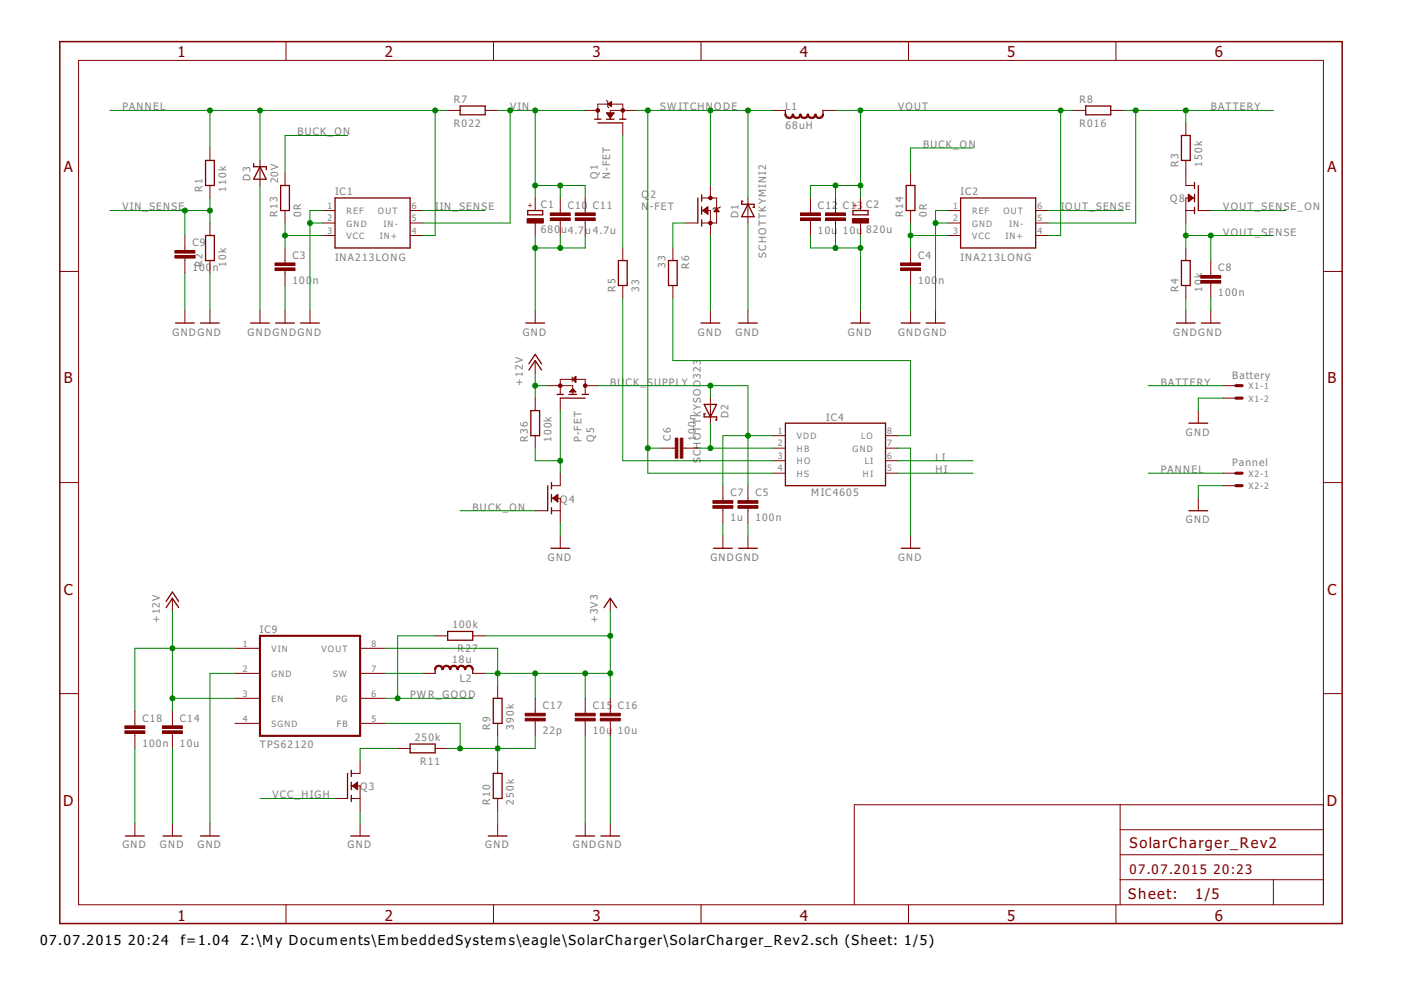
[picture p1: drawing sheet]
<svg xmlns="http://www.w3.org/2000/svg" width="297mm" height="210mm" viewBox="0 0 297 210" stroke-linecap="round" stroke-linejoin="round" font-family="sans-serif">
<g fill="none" stroke="#800000" stroke-width=".21">
<path d="M16.7 12.8h263.9v179h-263.9zM60.6 8.8v4M104.6 8.8v4M148.6 8.8v4M192.6 8.8v4M236.6 8.8v4M44.5 31.4v2.6M44.5 39.3v2.7M55.1 34v5.3M60.4 36.7v2.6M94.9 23.4h2.7M102.9 23.4h2.6"/>
<path d="M124.1 23.4h2.6M126.7 25.3v-3.2h5.3v3.2M128.6 21.3l.3 .2v1.1l.2 .3M128.6 23.9h1.6l-.8 1.1zM128.7 24.1h1.4M128.8 24.2h1.2M128.9 22.1l.8-.6v1.1zM128.9 22.1h.8M128.9 24.3h1M129 22.2h.7M129 24.5h.8M129.1 21.9h.6"/>
<path d="M129.1 24.6h.6M129.2 24.7h.4M129.2 22.3h.5M129.3 21.8h.4M129.3 24.8h.2M129.4 25h.1M129.4 22.4h.3M129.5 21.7h.2M129.6 22.6h.1M132 26.1v2.6M134.7 23.4h-5.3v1.9M150.6 39.3v2.7"/>
<path d="M163.9 23.4h2.6M174.5 23.4h2.6M193.1 36.7v2.6M227.5 23.4h2.7M235.5 23.4h2.6M251.4 26.1v2.6M251.4 34v5.3h1.9M12.7 57.6h4M39.2 49.9v3.2M39.2 54.7v3.2M44.5 47.3v2.6M44.5 55.2v2.7"/>
<path d="M60.4 44.6v2.7M60.4 52.6v3.2M60.4 57.4v3.1M68.4 44.6h2.6M68.4 47.3h2.6M68.4 49.9h2.6M87 44.6h2.6M87 47.3h2.6M87 49.9h2.6M113.5 42v2.6M113.5 47.3v2.6M118.8 42v3.2"/>
<path d="M118.8 46.8v3.1M124.1 42v3.2M124.1 46.8v3.1M132 52.6v2.6M142.7 52.6v2.6M145.3 47.3h2.7M148.8 44.6h1.8v5.3M148.8 42h3.1v5.3h-3.1M149 44.6l1.1-.8v1.6zM149.1 44.6h1M149.1 44.7h1M149.2 44.5h.9"/>
<path d="M149.3 44.9h.8M149.4 44.3h.7M149.5 45h.6M149.6 44.2h.5M149.6 45.1h.5M149.7 44.1h.4M149.8 45.2h.3M149.9 44h.2M150 45.4h.1M151.4 44.9h1M151.5 44.7h.9M151.6 44.6h.7"/>
<path d="M151.7 44.5h.5M151.8 44.3h.3M151.9 44.2h.1M151.9 44.1l.6 .8h-1.1zM152.7 43.8l-.2 .3h-1.1l-.2 .3M158.6 42v5.3M171.8 42v3.2M171.8 46.8v3.1M177.1 42v3.2M177.1 46.8v3.1M182.4 42v2.6M182.4 47.3v2.6"/>
<path d="M193.1 44.6v2.7M193.1 52.6v3.2M193.1 57.4v3.1M201 44.6h2.7M201 47.3h2.7M201 49.9h2.7M219.6 44.6h2.6M219.6 47.3h2.6M219.6 49.9h2.6M251.4 44.6h1.9M251.4 52.6v2.6M251.9 41.2l1.1 .8-1.1 .8z"/>
<path d="M251.9 42.7h.2M251.9 42.6h.3M251.9 42.4h.5M251.9 42.3h.7M251.9 42.2h.8M251.9 42.1h1M251.9 41.9h1M251.9 41.8h.9M251.9 41.7h.7M251.9 41.6h.5M251.9 41.4h.3M251.9 41.3h.2"/>
<path d="M253.3 42h-1.9v5.3M254.1 44.6h2.6M256.7 55.2v3.2M280.6 57.6h4M39.2 65.8v2.7M44.5 65.8v2.7M55.1 65.8v2.7M60.4 65.8v2.7M65.7 65.8v2.7M113.5 65.8v2.7M113.5 76.5v2.6M121.3 79.9v1.1"/>
<path d="M122 79.9h.1M132 60.5v2.7M142.7 60.5v2.7M150.6 65.8v2.7M158.6 65.8v2.7M182.4 65.8v2.7M193.1 65.8v2.7M198.4 65.8v2.7M251.4 60.5v2.7M251.4 65.8v2.7M256.7 60v3.2M256.7 65.8v2.7"/>
<path d="M113.5 84.4v2.7M113.5 92.4v2.6M116.1 81.8h5.3v1.8M118.8 83.6v-3.2h5.3v3.2M118.8 84.4v2.7M120.8 83.1l.6-.7 .7 .7zM120.9 83h1.1M121.1 82.8h.7M121.2 82.7h.5M121.3 82.6h.3M121.4 80.4l.7-.6v1.3zM121.4 82.4h.1"/>
<path d="M121.5 80.5h.6M121.6 80.3h.5M121.6 80.6h.5M121.7 80.1h.4M121.8 80.8h.3M121.9 80h.2M121.9 80.9h.2M122 81h.1M124.1 81.8h2.6M140 95h3.2M144.8 95h3.2M150.6 84.4v5.3"/>
<path d="M163.9 95h2.6M163.9 92.4h2.6M163.9 97.7h2.6M187.7 95h2.7M187.7 92.4h2.7M187.7 97.7h2.7M254.1 87.1v2.6M259.4 81.8h2.6M259.4 84.4h2.6M12.7 102.3h4M113.5 108.3h2.6M116.9 105.6h1.9v5.3"/>
<path d="M116.9 108.3h1.9M117.2 105.6l1.1-.8v1.6zM117.3 105.7h1M117.4 105.5h.9M117.5 105.9h.8M117.6 105.4h.7M117.7 106h.6M117.7 105.2h.6M117.9 106.1h.4M117.9 105.1h.4M118 106.3h.3M118.1 105h.2"/>
<path d="M118.2 106.4h.1M118.2 104.9h.1M118.8 100.3v2.7h-1.9M118.8 113.6v2.6M153.3 103v3.2M153.3 107.8v3.1M153.3 113.6v2.6M158.6 103v3.2M158.6 107.8v3.1M158.6 113.6v2.6M163.9 100.3h2.6M187.7 100.3h2.7"/>
<path d="M193.1 113.6v2.6M254.1 105.6v2.7M259.4 100.3h2.6M259.4 103h2.6M280.6 102.3h4M36.6 126.9v2.6M49.8 137.5h5.3M76.3 137.5h5.3M92.3 134.8h2.6M100.2 134.8h2.7M129.4 126.9v2.6M12.7 147.1h4"/>
<path d="M28.6 150.7v3.2M28.6 155.5v3.2M36.6 150.7v3.2M36.6 155.5v3.2M49.8 148.1h5.3M49.8 153.4h5.3M49.8 142.8h5.3M76.3 148.1h5.3M76.3 153.4h5.3M76.3 142.8h5.3M84.3 158.7h2.7M89.6 142.8h2.7"/>
<path d="M92.3 158.7h2.6M100.2 142.8h2.7M105.5 145.4v2.7M105.5 153.4v2.6M113.5 148.1v3.2M113.5 152.8v3.2M124.1 148.1v3.2M124.1 152.8v3.2M129.4 148.1v3.2M129.4 152.8v3.2M280.6 147.1h4M28.6 174.6v2.6"/>
<path d="M36.6 174.6v2.6M44.5 174.6v2.6M71 169.3h2.7M74.5 166.6h1.8v5.3M74.5 169.3h1.8M74.7 166.6l1.1-.8v1.6zM74.9 166.5h.9M74.9 166.8h.9M75.1 166.4h.7M75.1 166.9h.7M75.2 166.3h.6M75.3 167h.5"/>
<path d="M75.4 166.1h.4M75.4 167.2h.4M75.6 166h.2M75.6 167.3h.2M75.8 165.9h.1M75.8 167.4h.1M76.3 161.3v2.7h-1.8M76.3 174.6v2.6M105.5 161.3v2.7M105.5 169.3v2.6M105.5 174.6v2.6M124.1 174.6v2.6"/>
<path d="M129.4 174.6v2.6M237.5 170.6v21.2M237.5 175.9h43.1M280.6 170.6h-99.5v21.2M60.6 191.8v4M104.6 191.8v4M148.6 191.8v4M192.6 191.8v4M236.6 191.8v4M237.5 186.5h43.1M237.5 181.2h43.1M270 186.5v5.3"/>
</g>
<path d="M12.7 8.8h271.9v187h-271.9z" fill="none" stroke="#800000" stroke-width=".32"/>
<g fill="none" stroke="#800000" stroke-width=".28">
<path d="M43.6 34h1.8v5.3h-1.8zM53.8 34.7v.6h2.7v.7M55.1 35.3l1.4 2.7h-2.7zM59.5 39.3h1.9v5.3h-1.9zM97.6 22.5h5.3v1.8h-5.3zM126.1 25.3h1.3M126.7 26.1h5.3M128.6 25.3h1.6M131.4 25.3h1.3M166.5 23.4v.8M174.5 23.4v.8M192.1 39.3h1.9v5.3h-1.9z"/>
<path d="M230.2 22.5h5.3v1.8h-5.3zM250.5 28.7h1.8v5.3h-1.8zM253.3 38.7v1.3M254.1 39.3v5.3M43.6 49.9h1.8v5.3h-1.8zM71 42h16v10.6h-16zM111.9 44.6h3.2v1h-3.2zM131.1 55.2h1.9v5.3h-1.9zM141.7 55.2h1.9v5.3h-1.9zM148 42v5.3M148.8 41.3v1.4M148.8 43.8v1.6"/>
<path d="M148.8 46.6v1.3M157.5 42.7h-.3v.6h2.7v.7h-.3M158.6 43.3l1.3 2.7h-2.7zM180.8 44.6h3.2v1h-3.2zM203.7 42h15.9v10.6h-15.9zM250.5 55.2h1.8v5.3h-1.8zM253.3 41.2v1.6M253.3 44v1.3M37.2 68.5h4M42.5 68.5h4M53.1 68.5h4M58.4 68.5h4"/>
<path d="M63.7 68.5h4M111.5 68.5h4M112.1 78.4l1.4-1.9 1.3 1.9M112.1 77.1l1.4-2 1.3 2M148.6 68.5h4M156.6 68.5h4M180.4 68.5h4M191.1 68.5h4M196.4 68.5h3.9M249.4 68.5h4M254.7 68.5h4M112.5 87.1h1.9v5.3h-1.9z"/>
<path d="M118.1 83.6h1.3M118.8 84.4h5.3M120.6 83.6h1.6M123.4 83.6h1.4M149.3 85.7h2.6l-1.3 2.7zM149.5 87.7h-.2v.7h2.6v.6h-.2M166.5 89.7h21.2v13.3h-21.2zM252.1 89.7h4M116.1 103v5.3M116.8 116.2h4M116.9 102.3v1.4M116.9 104.8v1.6"/>
<path d="M116.9 107.6v1.3M151.3 116.2h4M156.6 116.2h4M191.1 116.2h4M252.1 108.3h4M35.2 128.8l1.4-1.9 1.3 1.9M35.2 127.5l1.4-2 1.3 2M94.9 133.9h5.3v1.8h-5.3zM128.1 128.8l1.3-1.9 1.3 1.9M87 157.8h5.3v1.8h-5.3zM92.3 142v.8M100.2 142v.8"/>
<path d="M104.6 148.1h1.8v5.3h-1.8zM26.6 177.2h4M34.6 177.2h3.9M42.5 177.2h4M73.7 164v5.3M74.4 177.2h3.9M74.5 163.3v1.4M74.5 165.8v1.6M74.5 168.6v1.3M103.5 177.2h4M104.6 164h1.8v5.3h-1.8zM122.1 177.2h4"/>
<path d="M127.4 177.2h4"/>
</g>
<g fill="#800000" stroke="#800000" stroke-width=".21">
<path d="M172.8 24.2h.2a.67 .67 0 0 0 .7 .7 .67 .67 0 0 0 .6-.7h.3a.93 .93 0 0 1-.9 .9 .93 .93 0 0 1-.9-.9z" fill-rule="evenodd"/>
<path d="M171.2 24.2h.2a.67 .67 0 0 0 .7 .7 .67 .67 0 0 0 .7-.7h.2a.92 .92 0 0 1-.9 .9 .92 .92 0 0 1-.9-.9z" fill-rule="evenodd"/>
<path d="M169.6 24.2h.2a.67 .67 0 0 0 .7 .7 .67 .67 0 0 0 .7-.7h.2a.92 .92 0 0 1-.9 .9 .92 .92 0 0 1-.9-.9z" fill-rule="evenodd"/>
<path d="M168 24.2h.3a.67 .67 0 0 0 .6 .7 .67 .67 0 0 0 .7-.7h.2a.93 .93 0 0 1-.9 .9 .93 .93 0 0 1-.9-.9z" fill-rule="evenodd"/>
<path d="M166.4 24.2h.3a.66 .66 0 0 0 .6 .7 .66 .66 0 0 0 .7-.7h.3a.93 .93 0 0 1-1 .9 .93 .93 0 0 1-.9-.9z" fill-rule="evenodd"/>
<path d="M92.4 141.4a.93 .93 0 0 1 1-.3 .93 .93 0 0 1 .6 .9h-.3a.66 .66 0 0 0-.7-.7 .66 .66 0 0 0-.6 .7h-.3z" fill-rule="evenodd"/>
<path d="M93.9 141.4a.93 .93 0 0 1 1.1-.3 .93 .93 0 0 1 .6 .9h-.3a.67 .67 0 0 0-.7-.7 .67 .67 0 0 0-.6 .7h-.3z" fill-rule="evenodd"/>
<path d="M95.5 141.4a.93 .93 0 0 1 1.1-.3 .93 .93 0 0 1 .6 .9h-.3a.67 .67 0 0 0-.7-.7 .67 .67 0 0 0-.6 .7h-.3z" fill-rule="evenodd"/>
<path d="M97.1 141.4a.95 .95 0 0 1 1-.3 .95 .95 0 0 1 .7 .9h-.3a.67 .67 0 0 0-.7-.7 .67 .67 0 0 0-.6 .7h-.3z" fill-rule="evenodd"/>
<path d="M98.7 141.4a.95 .95 0 0 1 1-.3 .95 .95 0 0 1 .7 .9h-.3a.66 .66 0 0 0-.7-.7 .66 .66 0 0 0-.6 .7h-.3z" fill-rule="evenodd"/>
<circle cx="132" cy="23.4" r=".38"/>
<circle cx="126.7" cy="23.4" r=".38"/>
<circle cx="150.6" cy="47.3" r=".38"/>
<circle cx="150.6" cy="42" r=".38"/>
<circle cx="118.8" cy="81.8" r=".38"/>
<circle cx="124.1" cy="81.8" r=".38"/>
</g>
<g fill="#800000" stroke="#800000" stroke-width=".21">
<path d="M111.8 46.4h3.4v.9h-3.4z"/>
<path d="M180.7 46.4h3.4v.9h-3.4z"/>
<path d="M58.3 56.8h4.2v.6h-4.2z"/>
<path d="M58.3 55.8h4.2v.5h-4.2z"/>
<path d="M190.9 56.8h4.3v.6h-4.3z"/>
<path d="M190.9 55.8h4.3v.5h-4.3z"/>
<path d="M156.5 107.2h4.2v.6h-4.2z"/>
<path d="M156.5 106.2h4.2v.5h-4.2z"/>
<path d="M144.2 92.9h.6v4.2h-.6z"/>
<path d="M143.2 92.9h.5v4.2h-.5z"/>
<path d="M151.2 107.2h4.2v.6h-4.2z"/>
<path d="M151.2 106.2h4.2v.5h-4.2z"/>
<path d="M254.6 59.5h4.2v.5h-4.2z"/>
<path d="M254.6 58.4h4.2v.6h-4.2z"/>
<path d="M37.1 54.2h4.2v.5h-4.2z"/>
<path d="M37.1 53.1h4.2v.6h-4.2z"/>
<path d="M116.7 46.2h4.2v.6h-4.2z"/>
<path d="M116.7 45.1h4.2v.6h-4.2z"/>
<path d="M122 46.2h4.2v.6h-4.2z"/>
<path d="M122 45.1h4.2v.6h-4.2z"/>
<path d="M169.7 46.2h4.2v.6h-4.2z"/>
<path d="M169.7 45.1h4.2v.6h-4.2z"/>
<path d="M175 46.2h4.3v.6h-4.3z"/>
<path d="M175 45.1h4.3v.6h-4.3z"/>
<path d="M34.4 155h4.3v.5h-4.3z"/>
<path d="M34.4 153.9h4.3v.6h-4.3z"/>
<path d="M122 152.3h4.2v.5h-4.2z"/>
<path d="M122 151.2h4.2v.6h-4.2z"/>
<path d="M127.3 152.3h4.2v.5h-4.2z"/>
<path d="M127.3 151.2h4.2v.6h-4.2z"/>
<path d="M111.4 152.3h4.2v.5h-4.2z"/>
<path d="M111.4 151.2h4.2v.6h-4.2z"/>
<path d="M26.5 155h4.2v.5h-4.2z"/>
<path d="M26.5 153.9h4.2v.6h-4.2z"/>
</g>
<path d="M262 81.8h1.4M262 84.4h1.4M262 100.3h1.4M262 103h1.4" fill="none" stroke="#800000" stroke-width=".66"/>
<path d="M55.1 134.8h21.2v21.2h-21.2z" fill="none" stroke="#800000" stroke-width=".44"/>
<g fill="none" stroke="#008000" stroke-width=".21">
<path d="M23.3 23.4h71.6M44.5 23.4v8M55.1 23.4v10.6M55.1 39.3v26.5M73.7 28.7h-13.3v8M92.3 23.4v26.5h-2.7M105.5 23.4h18.6M108.2 23.4v23.9h-18.6M113.5 23.4v18.6M113.5 39.3h10.6v2.7M118.8 39.3v2.7M132 28.7v23.9"/>
<path d="M134.7 23.4h29.2M137.4 23.4v76.9h26.5M150.6 23.4v15.9M158.6 23.4v18.6M177.1 39.3v2.7M177.1 23.4h50.4M182.4 23.4v18.6M182.4 39.3h-10.6v2.7M206.3 31.4h-13.2v5.3M224.9 23.4v26.5h-2.7M238.1 23.4h31.9M240.8 23.4v23.9h-18.6"/>
<path d="M251.4 23.4v2.7M23.3 44.6h21.2M39.2 44.6v5.3M39.2 57.9v7.9M44.5 42v5.3M44.5 57.9v7.9M60.4 47.3v5.3M60.4 49.9h8M65.7 47.3h2.7M68.4 44.6h-2.7v21.2M89.6 44.6h13.3M113.5 49.9v15.9"/>
<path d="M118.8 49.9v2.7M124.1 49.9v2.7h-10.6M145.3 47.3h-2.6v5.3M150.6 49.9v15.9M158.6 47.3v18.5M171.8 49.9v2.7h10.6M177.1 49.9v2.7M182.4 49.9v15.9M193.1 47.3v5.3M193.1 49.9h7.9M198.4 47.3h2.6M201 44.6h-2.6v21.2"/>
<path d="M222.2 44.6h15.9M251.4 47.3v5.3M251.4 49.9h18.6M256.7 44.6h15.9M256.7 49.9v5.3M60.4 60.5v5.3M113.5 79.1v5.3M132 63.2v34.5h31.9M142.7 63.2v13.3h50.4v15.9h-2.7M193.1 60.5v5.3M251.4 63.2v2.6M256.7 63.2v2.6"/>
<path d="M113.5 95v2.7h5.3M113.5 81.8h2.6M118.8 87.1v13.2M126.7 81.8h31.9v21.2M137.4 95h2.6M148 95h15.9M150.6 81.8v2.6M150.6 89.7v5.3M163.9 92.4h-10.6v10.6M190.4 95h2.7v18.6M190.4 97.7h15.9M243.5 81.8h15.9"/>
<path d="M259.4 84.4h-5.3v2.7M97.6 108.3h15.9M118.8 110.9v2.7M153.3 110.9v2.7M158.6 110.9v2.7M190.4 100.3h15.9M243.5 100.3h15.9M259.4 103h-5.3v2.6M36.6 129.5v21.2M49.8 137.5h-21.2v13.2M81.6 137.5h23.9v7.9M92.3 134.8h-8v13.3"/>
<path d="M102.9 134.8h26.5M129.4 129.5v18.6M28.6 158.7v15.9M36.6 158.7v15.9M36.6 148.1h13.2M49.8 142.8h-5.3v31.8M81.6 142.8h8M81.6 148.1h18.6M81.6 153.4h16v5.3M84.3 158.7h-8v2.6M102.9 142.8h26.5M105.5 156v5.3"/>
<path d="M113.5 142.8v5.3M113.5 156v2.7h-18.6M124.1 142.8v5.3M124.1 156v18.6M129.4 156v18.6M55.1 169.3h15.9M76.3 171.9v2.7M105.5 171.9v2.7"/>
</g>
<g fill="#008000" stroke="#008000" stroke-width=".21">
<circle cx="65.7" cy="47.3" r=".53"/>
<circle cx="198.4" cy="47.3" r=".53"/>
<circle cx="113.5" cy="52.6" r=".53"/>
<circle cx="118.8" cy="52.6" r=".53"/>
<circle cx="182.4" cy="52.6" r=".53"/>
<circle cx="177.1" cy="52.6" r=".53"/>
<circle cx="108.2" cy="23.4" r=".53"/>
<circle cx="113.5" cy="23.4" r=".53"/>
<circle cx="113.5" cy="39.3" r=".53"/>
<circle cx="118.8" cy="39.3" r=".53"/>
<circle cx="224.9" cy="23.4" r=".53"/>
<circle cx="182.4" cy="23.4" r=".53"/>
<circle cx="177.1" cy="39.3" r=".53"/>
<circle cx="182.4" cy="39.3" r=".53"/>
<circle cx="36.6" cy="148.1" r=".53"/>
<circle cx="36.6" cy="137.5" r=".53"/>
<circle cx="113.5" cy="81.8" r=".53"/>
<circle cx="150.6" cy="23.4" r=".53"/>
<circle cx="158.6" cy="23.4" r=".53"/>
<circle cx="137.4" cy="23.4" r=".53"/>
<circle cx="137.4" cy="95" r=".53"/>
<circle cx="44.5" cy="44.6" r=".53"/>
<circle cx="39.2" cy="44.6" r=".53"/>
<circle cx="256.7" cy="49.9" r=".53"/>
<circle cx="251.4" cy="49.9" r=".53"/>
<circle cx="92.3" cy="23.4" r=".53"/>
<circle cx="55.1" cy="23.4" r=".53"/>
<circle cx="44.5" cy="23.4" r=".53"/>
<circle cx="240.8" cy="23.4" r=".53"/>
<circle cx="251.4" cy="23.4" r=".53"/>
<circle cx="60.4" cy="49.9" r=".53"/>
<circle cx="193.1" cy="49.9" r=".53"/>
<circle cx="150.6" cy="95" r=".53"/>
<circle cx="105.5" cy="158.7" r=".53"/>
<circle cx="97.6" cy="158.7" r=".53"/>
<circle cx="105.5" cy="142.8" r=".53"/>
<circle cx="124.1" cy="142.8" r=".53"/>
<circle cx="129.4" cy="142.8" r=".53"/>
<circle cx="113.5" cy="142.8" r=".53"/>
<circle cx="129.4" cy="134.8" r=".53"/>
<circle cx="84.3" cy="148.1" r=".53"/>
<circle cx="158.6" cy="92.4" r=".53"/>
<circle cx="150.6" cy="81.8" r=".53"/>
<circle cx="118.8" cy="97.7" r=".53"/>
</g>
<g font-size="3.9" fill="#800000">
<text x="37.6" y="12.2">1</text>
<text x="81.6" y="12.2">2</text>
<text x="125.6" y="12.2">3</text>
<text x="169.6" y="12.2">4</text>
<text x="213.6" y="12.2">5</text>
<text x="257.6" y="12.2">6</text>
<text x="13.5" y="36.5">A</text>
<text x="281.4" y="36.5">A</text>
<text x="13.5" y="81.3">B</text>
<text x="281.5" y="81.3">B</text>
<text x="13.5" y="126.1">C</text>
<text x="281.4" y="126.1">C</text>
<text x="13.4" y="170.8">D</text>
<text x="281.3" y="170.8">D</text>
<text x="37.6" y="195.2">1</text>
<text x="81.6" y="195.2">2</text>
<text x="125.6" y="195.2">3</text>
<text x="169.6" y="195.2">4</text>
<text x="213.6" y="195.2">5</text>
<text x="257.6" y="195.2">6</text>
</g>
<g font-size="3.7" fill="#800000">
<text x="239.5" y="179.9">SolarCharger_Rev2</text>
<text x="239.2" y="190.6">Sheet:</text>
<text x="253.4" y="190.5">1/5</text>
</g>
<g font-size="3.5">
<text x="8.5" y="200.4">07.07.2015</text>
<text x="27.2" y="200.4">20:24</text>
<text x="38.3" y="200.4">f=1.04</text>
<text x="51.1" y="200.4">Z:\My Documents\EmbeddedSystems\eagle\SolarCharger\SolarCharger_Rev2.sch (Sheet: 1/5)</text>
</g>
<g font-size="3.4" fill="#800000">
<text x="239.5" y="185.2">07.07.2015</text>
<text x="257.3" y="185.2">20:23</text>
</g>
<g font-size="2.6" fill="#808080">
<text x="25.9" y="23.4">PANNEL</text>
<text x="96.2" y="21.8">R7</text>
<text x="108.2" y="23.4">VIN</text>
<text x="140" y="23.4">SWITCHN</text>
<text x="151.4" y="23.4">ODE</text>
<text x="166.5" y="23.4">L1</text>
<text x="190.4" y="23.4">VOUT</text>
<text x="228.9" y="21.8">R8</text>
<text x="256.7" y="23.4">BATTERY</text>
<text x="63.1" y="28.7">BUCK_ON</text>
<text x="96.2" y="26.9">R022</text>
<text x="166.5" y="27.4">68uH</text>
<text x="228.9" y="26.9">R016</text>
<text x="195.7" y="31.4">BUCK_ON</text>
<text x="249.8" y="35.3" transform="rotate(-90 249.8 35.3)">R3</text>
<text x="254.9" y="35.3" transform="rotate(-90 254.9 35.3)">150k</text>
<text x="42.9" y="40.7" transform="rotate(-90 42.9 40.7)">R1</text>
<text x="48" y="40.7" transform="rotate(-90 48 40.7)">110k</text>
<text x="53.1" y="38.3" transform="rotate(-90 53.1 38.3)">D3</text>
<text x="59" y="38.9" transform="rotate(-90 59 38.9)">20V</text>
<text x="71" y="41.3">IC1</text>
<text x="126.7" y="38" transform="rotate(-90 126.7 38)">Q1</text>
<text x="129.4" y="38" transform="rotate(-90 129.4 38)">N-FET</text>
<text x="136" y="42">Q</text>
<text x="137.9" y="42">2</text>
<text x="203.7" y="41.3">IC2</text>
<text x="25.9" y="44.6">VIN_SENSE</text>
<text x="58.9" y="46" transform="rotate(-90 58.9 46)">R13</text>
<text x="63.9" y="46" transform="rotate(-90 63.9 46)">0R</text>
<text x="92.3" y="44.6">IIN_SENSE</text>
<text x="114.7" y="44.1">C1</text>
<text x="120.4" y="44.2">C10</text>
<text x="125.7" y="44.2">C11</text>
<text x="136" y="44.6">N</text>
<text x="137.8" y="44.6">-FET</text>
<text x="156.6" y="46.2" transform="rotate(-90 156.6 46.2)">D1</text>
<text x="173.4" y="44.2">C12</text>
<text x="178.7" y="44.2">C13</text>
<text x="183.6" y="44.1">C2</text>
<text x="191.5" y="46" transform="rotate(-90 191.5 46)">R14</text>
<text x="196.5" y="46" transform="rotate(-90 196.5 46)">0R</text>
<text x="224.9" y="44.6">IOUT_SENSE</text>
<text x="248.1" y="42.9">Q8</text>
<text x="259.4" y="44.6">VOUT_SENSE_ON</text>
<text x="40.8" y="52.2">C9</text>
<text x="114.7" y="49.4">680</text>
<text x="119" y="49.4">u4.7u4.7u</text>
<text x="173.4" y="49.5">10u</text>
<text x="178.7" y="49.5">10u</text>
<text x="183.6" y="49.4">820u</text>
<text x="259.4" y="49.9">VOUT_SENSE</text>
<text x="40.8" y="57.5">100</text>
<text x="42.9" y="56.6" transform="rotate(-90 42.9 56.6)">R2</text>
<text x="45.1" y="57.5">n</text>
<text x="48" y="56.6" transform="rotate(-90 48 56.6)">10k</text>
<text x="62" y="54.8">C3</text>
<text x="71" y="55.2">INA213LONG</text>
<text x="141.1" y="56.8" transform="rotate(-90 141.1 56.8)">33</text>
<text x="146.1" y="57" transform="rotate(-90 146.1 57)">R6</text>
<text x="162.4" y="54.6" transform="rotate(-90 162.4 54.6)">SCHOTTKYMINI2</text>
<text x="194.6" y="54.8">C4</text>
<text x="203.7" y="55.2">INA213LONG</text>
<text x="254.9" y="59" transform="rotate(-90 254.9 59)">k</text>
<text x="258.3" y="57.5">C8</text>
<text x="62" y="60.1">100</text>
<text x="66.3" y="60.1">n</text>
<text x="130.5" y="61.9" transform="rotate(-90 130.5 61.9)">R5</text>
<text x="135.5" y="61.9" transform="rotate(-90 135.5 61.9)">33</text>
<text x="194.6" y="60.1">100</text>
<text x="199" y="60.1">n</text>
<text x="249.8" y="61.9" transform="rotate(-90 249.8 61.9)">R4</text>
<text x="254.9" y="61.9" transform="rotate(-90 254.9 61.9)">10</text>
<text x="258.3" y="62.8">100n</text>
<text x="36.6" y="71.2">GNDGND</text>
<text x="52.5" y="71.2">GNDGNDGND</text>
<text x="110.8" y="71.2">GND</text>
<text x="148" y="71.2">GND</text>
<text x="155.9" y="71.2">GND</text>
<text x="179.8" y="71.2">GND</text>
<text x="190.4" y="71.2">GNDGND</text>
<text x="248.8" y="71.2">GNDGND</text>
<text x="110.8" y="81.8" transform="rotate(-90 110.8 81.8)">+12V</text>
<text x="129.4" y="81.8">BU</text>
<text x="132.7" y="81.8">CK_SUPPLY</text>
<text x="246.1" y="81.8">BATTERY</text>
<text x="261.2" y="80.3">Battery</text>
<text x="154.5" y="88.7" transform="rotate(-90 154.5 88.7)">D2</text>
<text x="175.1" y="89.3">IC4</text>
<text x="111.9" y="93.7" transform="rotate(-90 111.9 93.7)">R36</text>
<text x="116.9" y="93.7" transform="rotate(-90 116.9 93.7)">100k</text>
<text x="123.3" y="93.7" transform="rotate(-90 123.3 93.7)">P-FET</text>
<text x="125.9" y="93.7" transform="rotate(-90 125.9 93.7)">Q5</text>
<text x="142.3" y="93.4" transform="rotate(-90 142.3 93.4)">C6</text>
<text x="147.6" y="93.4" transform="rotate(-90 147.6 93.4)">100n</text>
<text x="251.4" y="92.4">GND</text>
<text x="148.6" y="98.2" transform="rotate(-90 148.6 98.2)">S</text>
<text x="148.6" y="96.7" transform="rotate(-90 148.6 96.7)">CHOTTKYSOD323</text>
<text x="198.4" y="97.7">LI</text>
<text x="198.4" y="100.3">HI</text>
<text x="246.1" y="100.3">PANNEL</text>
<text x="261.2" y="98.9">Pannel</text>
<text x="118.8" y="106.6">Q4</text>
<text x="154.9" y="105.2">C7</text>
<text x="160.2" y="105.2">C5</text>
<text x="172" y="105.2">MIC4605</text>
<text x="100.2" y="108.3">BUCK_ON</text>
<text x="154.9" y="110.5">1u</text>
<text x="160.2" y="110.5">100n</text>
<text x="251.4" y="110.9">GND</text>
<text x="116.1" y="118.9">GND</text>
<text x="150.6" y="118.9">GNDGND</text>
<text x="190.4" y="118.9">GND</text>
<text x="33.9" y="132.2" transform="rotate(-90 33.9 132.2)">+12V</text>
<text x="55.1" y="134.1">IC9</text>
<text x="95.9" y="133.2">100k</text>
<text x="126.7" y="132.2" transform="rotate(-90 126.7 132.2)">+3V3</text>
<text x="95.9" y="140.7">18u</text>
<text x="97" y="138.2">R27</text>
<text x="87" y="148.1">PWR_GOOD</text>
<text x="97.5" y="144.6">L2</text>
<text x="30.2" y="153">C18</text>
<text x="38.1" y="153">C14</text>
<text x="104" y="154.7" transform="rotate(-90 104 154.7)">R9</text>
<text x="109" y="154.7" transform="rotate(-90 109 154.7)">390k</text>
<text x="115.1" y="155.6">22p</text>
<text x="115.1" y="150.3">C17</text>
<text x="125.7" y="155.6">10u</text>
<text x="125.7" y="150.3">C15</text>
<text x="131" y="155.6">10u</text>
<text x="131" y="150.3">C16</text>
<text x="30.2" y="158.3">100n</text>
<text x="38.1" y="158.3">10u</text>
<text x="55.1" y="158.7">TPS62120</text>
<text x="88" y="157.1">250k</text>
<text x="76.3" y="167.6">Q3</text>
<text x="89.1" y="162.1">R11</text>
<text x="57.8" y="169.3">VCC_HIGH</text>
<text x="104" y="170.6" transform="rotate(-90 104 170.6)">R10</text>
<text x="109" y="170.6" transform="rotate(-90 109 170.6)">250k</text>
<text x="25.9" y="179.9">GND</text>
<text x="33.9" y="179.9">GND</text>
<text x="41.9" y="179.9">GND</text>
<text x="73.7" y="179.9">GND</text>
<text x="102.9" y="179.9">GND</text>
<text x="121.4" y="179.9">GNDGND</text>
</g>
<g font-size="2.2" fill="#808080">
<text x="69.4" y="44.3">1</text>
<text x="69.4" y="46.9">2</text>
<text x="73.5" y="45.4">REF</text>
<text x="80.1" y="45.4">OUT</text>
<text x="87.3" y="44.3">6</text>
<text x="87.3" y="46.9">5</text>
<text x="202.1" y="44.3">1</text>
<text x="202.1" y="46.9">2</text>
<text x="206.1" y="45.4">REF</text>
<text x="212.8" y="45.4">OUT</text>
<text x="220" y="44.3">6</text>
<text x="220" y="46.9">5</text>
<text x="69.4" y="49.6">3</text>
<text x="73.5" y="48.1">GND</text>
<text x="73.5" y="50.7">VCC</text>
<text x="80.5" y="50.7">IN+</text>
<text x="81.3" y="48.1">IN-</text>
<text x="87.3" y="49.6">4</text>
<text x="202.1" y="49.6">3</text>
<text x="206.1" y="48.1">GND</text>
<text x="206.1" y="50.7">VCC</text>
<text x="213.2" y="50.7">IN+</text>
<text x="214" y="48.1">IN-</text>
<text x="220" y="49.6">4</text>
<text x="264.7" y="82.6">X1-1</text>
<text x="264.7" y="85.2">X1-2</text>
<text x="164.9" y="92">1</text>
<text x="164.9" y="94.7">2</text>
<text x="169" y="93.2">VDD</text>
<text x="169" y="95.8">HB</text>
<text x="180.8" y="95.8">GND</text>
<text x="182.6" y="93.2">LO</text>
<text x="188.1" y="94.7">7</text>
<text x="188.1" y="92">8</text>
<text x="164.9" y="100">4</text>
<text x="164.9" y="97.3">3</text>
<text x="169" y="101.1">HS</text>
<text x="169" y="98.5">HO</text>
<text x="182.9" y="101.1">HI</text>
<text x="183.3" y="98.5">LI</text>
<text x="188.1" y="100">5</text>
<text x="188.1" y="97.3">6</text>
<text x="264.7" y="101.1">X2-1</text>
<text x="264.7" y="103.8">X2-2</text>
<text x="51.5" y="137.1">1</text>
<text x="78.8" y="137.1">8</text>
<text x="51.5" y="142.4">2</text>
<text x="57.6" y="138.3">VIN</text>
<text x="57.6" y="143.6">GND</text>
<text x="68.2" y="138.3">VOUT</text>
<text x="70.6" y="143.6">SW</text>
<text x="78.8" y="142.4">7</text>
<text x="51.5" y="147.7">3</text>
<text x="57.6" y="148.9">EN</text>
<text x="71.2" y="148.9">PG</text>
<text x="78.8" y="147.7">6</text>
<text x="51.5" y="153">4</text>
<text x="57.6" y="154.2">SGND</text>
<text x="71.4" y="154.2">FB</text>
<text x="78.8" y="153">5</text>
</g>
<g font-size="1.9" fill="#800000">
<text x="112.9" y="44.2" transform="rotate(-90 112.9 44.2)">+</text>
<text x="181.8" y="44.2" transform="rotate(-90 181.8 44.2)">+</text>
</g>
</svg>
